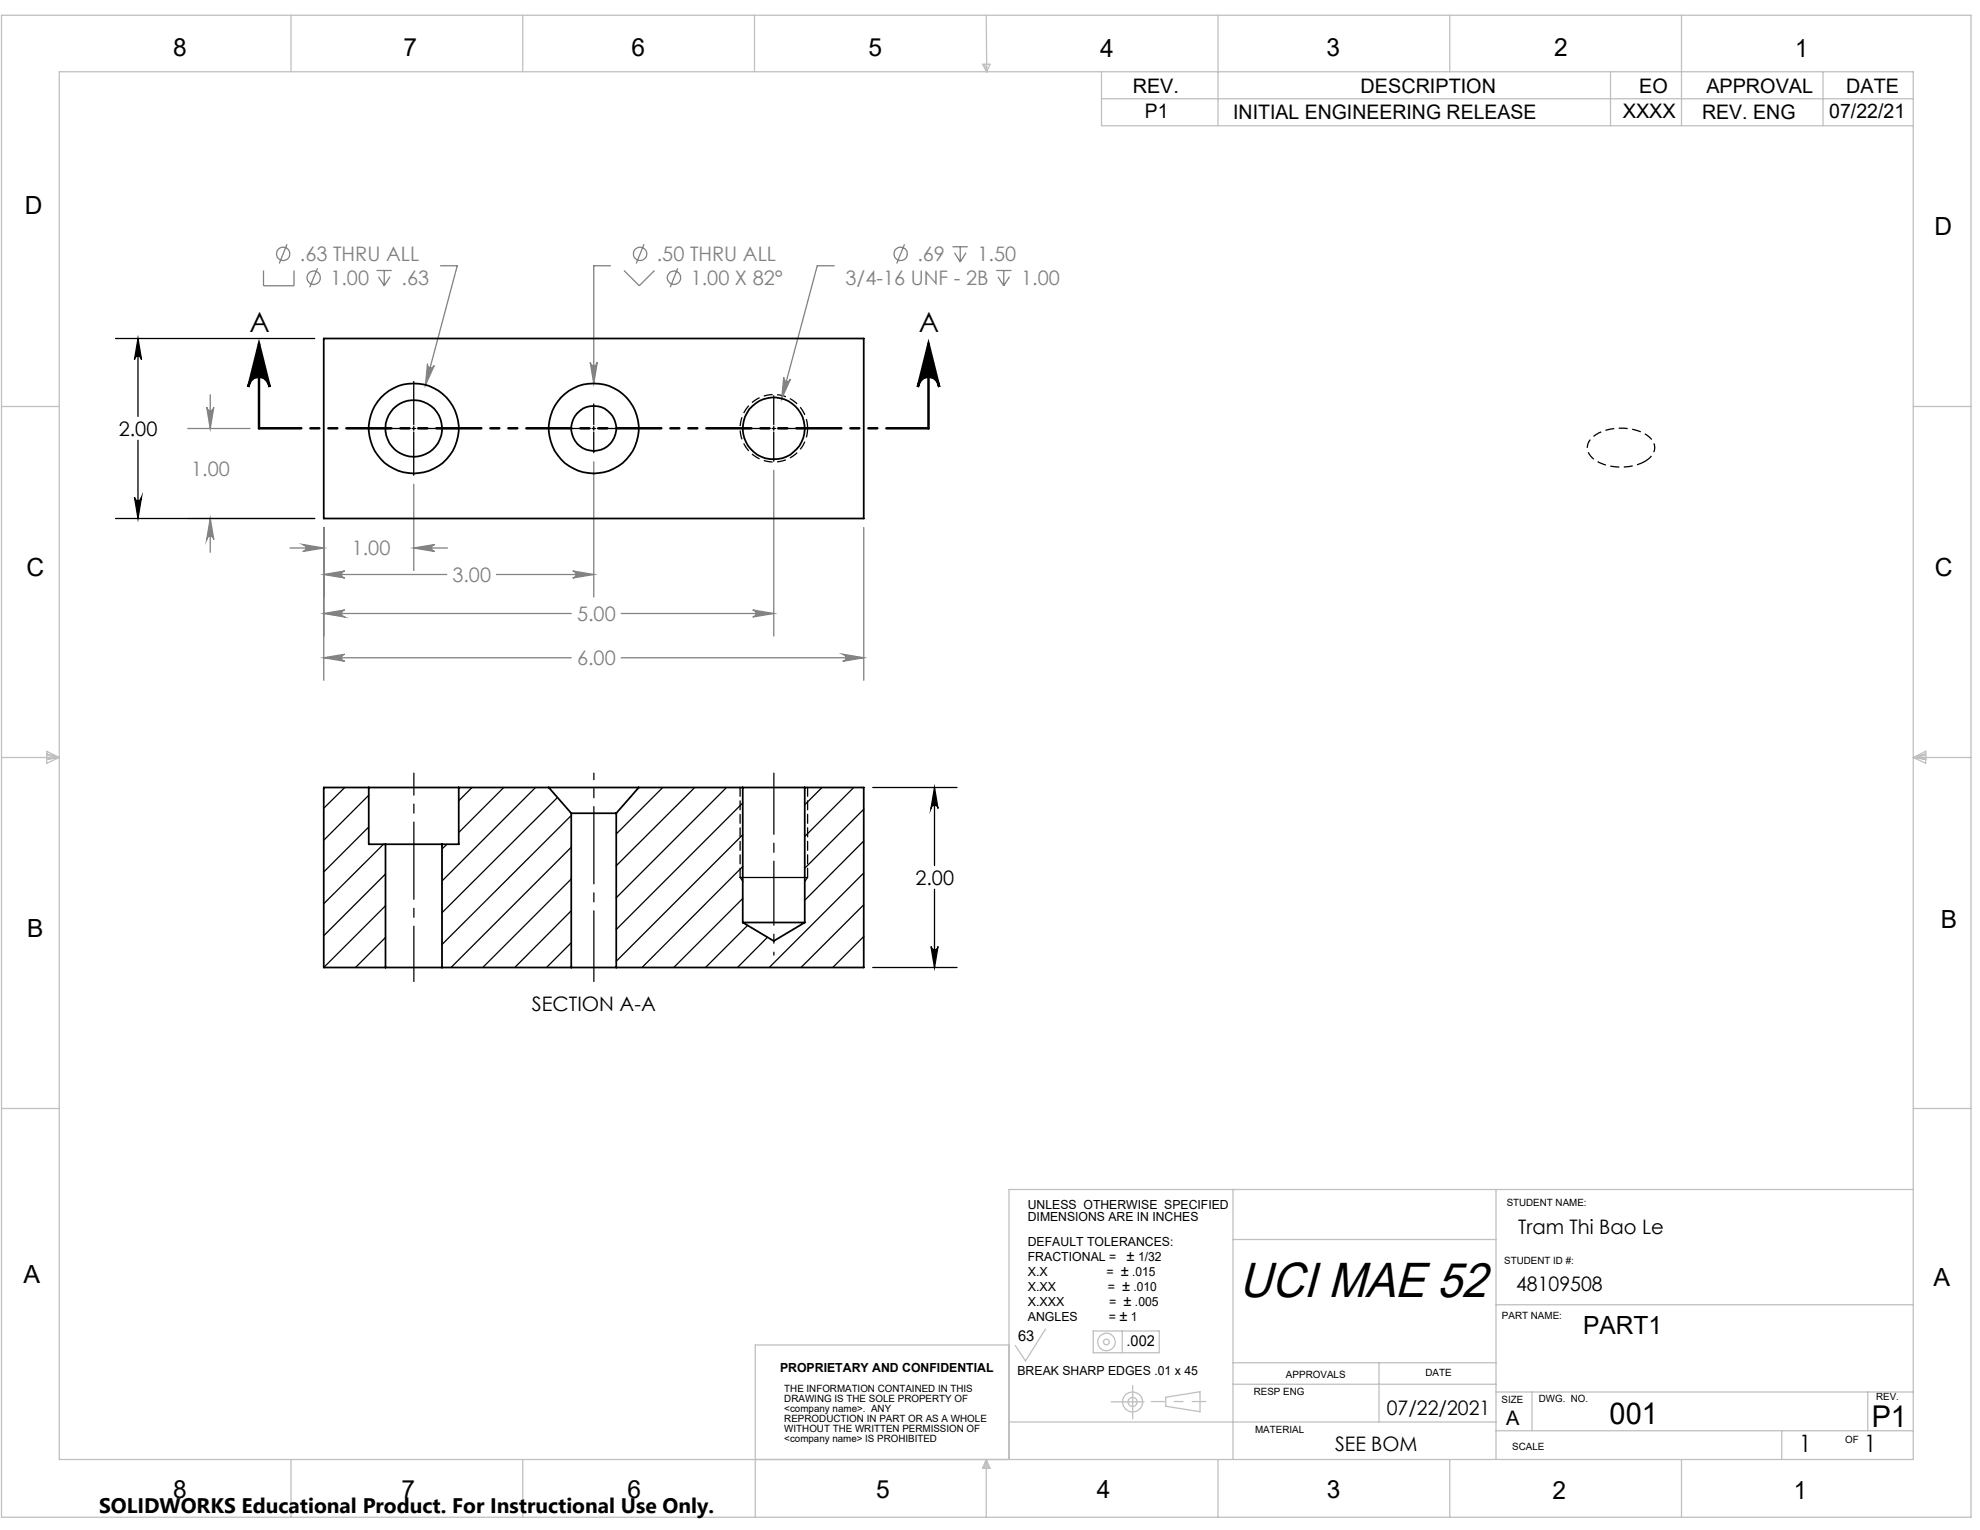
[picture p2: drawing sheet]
<svg xmlns="http://www.w3.org/2000/svg" width="279mm" height="216mm" viewBox="0 0 279 216" stroke-linecap="round" stroke-linejoin="round" font-family="sans-serif">
<g fill="none" stroke="#808080" stroke-width=".18">
<path d="M37.2 38.2v2.1h4.3v-2.1M40.5 34.5l-1.1 2.7M44.8 37.9l-1.1 2.6M53.1 38.2h2.2M53.4 39.1l.8 1.2M54.2 38.2v2.1M55 39.1l-.8 1.2M62.2 37.5h2.3l-4.5 16.8M86.1 37.5h-2.3v16.6M88.1 38.2l2.1 2.1 2.2-2.1M90.9 34.5l-1.1 2.7M95.6 37.9l-1 2.6"/>
<path d="M117.7 37.5h-2.4l-5 18.7M127.6 34.5l-1.1 2.7M134.4 34.8h2.2M134.7 35.7l.8 1.3M135.5 34.8v2.2M136.3 35.7l-.8 1.3M140.6 38.2h2.1M140.8 39.1l.8 1.2M141.6 38.2v2.1M142.5 39.1l-.9 1.2M29.2 57.5a.49 .49 0 0 0 .5 .5 .49 .49 0 0 0 .5-.5l-.5 3zM29.7 55.7v4.8"/>
<path d="M60.3 51.3a.49 .49 0 0 0 .4 .6 .49 .49 0 0 0 .6-.3l-1.3 2.7zM83.3 51.1a.49 .49 0 0 0 .5 .5 .49 .49 0 0 0 .5-.5l-.5 3zM110.6 53.2a.49 .49 0 0 0 .4 .6 .49 .49 0 0 0 .5-.3l-1.2 2.7zM26.5 73.2h17.9M26.5 60.5h8.8M29.7 73.2l.5 2.9a.49 .49 0 0 0-.5-.4 .49 .49 0 0 0-.5 .4zM29.7 73.2v4.7M40.9 77.3h4.8M42.7 76.8l3 .5-3 .5a.49 .49 0 0 0 .5-.5 .49 .49 0 0 0-.5-.5zM45.7 74.4v21.6M58.4 77.3l2.9-.5a.49 .49 0 0 0-.4 .5 .49 .49 0 0 0 .4 .5zM58.4 68.3v12.2"/>
<path d="M58.4 77.3h4.7M83.8 65.2v19M109.2 66.4v23.3M121.9 74.4v21.6M45.7 92.8l2.9-.5a.49 .49 0 0 0-.4 .5 .49 .49 0 0 0 .4 .5zM45.7 81.1l2.9-.5a.49 .49 0 0 0-.4 .5 .49 .49 0 0 0 .4 .5zM45.7 86.6l2.9-.5a.49 .49 0 0 0-.4 .5 .49 .49 0 0 0 .4 .5zM45.7 92.8h34.9M45.7 81.1h17.3M45.7 86.6h34.9M70.1 81.1h13.7M80.8 80.6l3 .5-3 .5a.49 .49 0 0 0 .5-.5 .49 .49 0 0 0-.5-.5z"/>
<path d="M87.7 92.8h34.2M87.7 86.6h21.5M106.2 86.1l3 .5-3 .5a.49 .49 0 0 0 .5-.5 .49 .49 0 0 0-.5-.5zM118.9 92.3l3 .5-3 .5a.49 .49 0 0 0 .5-.5 .49 .49 0 0 0-.5-.5z"/>
<circle cx="40" cy="35.8" r=".94"/>
<circle cx="44.2" cy="39.2" r=".95"/>
<circle cx="90.3" cy="35.8" r=".94"/>
<circle cx="95.1" cy="39.2" r=".95"/>
<circle cx="127.1" cy="35.8" r=".94"/>
</g>
<g fill="none" stroke="#000" stroke-width=".18">
<path d="M16.3 47.8h28.1M19.5 47.8l.5 2.9a.49 .49 0 0 0-.5-.4 .49 .49 0 0 0-.5 .4zM19.5 47.8v11M58.4 53.8v6.1M83.8 57v2.9M109.2 55.8v4.1M16.3 73.2h28.1M19 70.2a.49 .49 0 0 0 .5 .5 .49 .49 0 0 0 .5-.5l-.5 3zM19.5 62.1v11.1M51.8 60.5h6.1M58.1 60.5h.5M58.4 60.2v.5"/>
<path d="M58.4 61v6.1M58.9 60.5h6.1M80.4 60.5h2.9M83.5 60.5h.5M83.8 60.2v.5M83.8 61v2.9M84.3 60.5h2.9M104.6 60.5h4.1M108.9 60.5h.5M109.2 60.2v.5M109.2 61v4.1M109.7 60.5h4.1"/>
<path d="M123.2 111.1h11.8M131.9 111.1v11M131.9 111.1l.5 3a.49 .49 0 0 0-.5-.5 .49 .49 0 0 0-.5 .5zM104.4 123.8h9.5M123.2 136.5h11.8M131.4 133.6a.49 .49 0 0 0 .5 .4 .49 .49 0 0 0 .5-.4l-.5 2.9zM131.9 125.5v11"/>
</g>
<path d="M114 60.4a4.8 4.8 0 0 0-7.1-4.1 4.8 4.8 0 0 0-.3 8.2 4.8 4.8 0 0 0 7.4-3.8v-.3" fill="none" stroke="#000" stroke-width=".18" stroke-dasharray="1.3 .6" stroke-linecap="butt"/>
<path d="M232.1 65.1a7.2 7.2 0 0 1-7.2-.3 1.94 1.94 0 0 1 .3-3.4 7.1 7.1 0 0 1 7.6 .3 1.87 1.87 0 0 1-.3 3.1l-.4 .3" fill="none" stroke="#000" stroke-width=".18" stroke-dasharray="1.3 .6" stroke-dashoffset=".1" stroke-linecap="butt"/>
<path d="M36.5 48.5l1.6 6.1a1.52 1.52 0 0 0-1.6-1.4 1.52 1.52 0 0 0-1.5 1.4zM36.5 48.5v12M131 48.5v12M131 48.5l1.5 6.1a1.52 1.52 0 0 0-1.5-1.4 1.52 1.52 0 0 0-1.5 1.4z" fill="none" stroke="#000" stroke-width=".35"/>
<g fill="none" stroke="#c0c0c0" stroke-width=".18">
<path d="M.2 2.2h277.9v211.9h-277.9zM8.4 10.1h261.6v195.9h-261.6zM41.1 2.2v7.9M73.8 2.2v7.9M106.5 2.2v7.9M138.6 9.1h1.1l-.5 1zM138.9 9.1l.3 1M139.2 2.2v7.9M155.4 13.9h114.6M155.4 10.1v7.6h114.6M171.9 2.2v15.5M204.6 2.2v7.9"/>
<path d="M227.3 10.1v7.6M237.3 2.2v15.5M257.2 10.1v7.6M.2 57.4h8.2M270 57.4h8.1M.2 106.9h8.2M6.6 106l1.8 .9-1.8 .8zM6.6 106.4l1.8 .5M6.6 106.6l1.8 .3M8.4 106.9l-1.8 .2M270 106.9h8.1M270 106.9l1.7 .2"/>
<path d="M270 106.9l1.7-.9v1.7zM271.7 106.6l-1.7 .3M271.7 106.4l-1.7 .5M.2 156.4h8.2M270 156.4h8.1M174 167.9v38.1M174 174.9h37.1M211.1 167.9v38.1M270 167.9h-127.6v38.1M142.4 189.8h-35.8v24.3M147.5 187.5l-2.8 4.6-1.4-2.2M154.3 187.8h9.3v3.1h-9.3z"/>
<path d="M158.4 187.8v3.1M164.5 197.2l4.8-.8v2.8l-4.8-.8zM174 192.3h37.1M174 195.3h37.1M194.6 192.3v8.4M211.1 196.4h58.9M211.1 184.1h58.9M216.2 196.4v5.5M263.6 196.4v5.5M41.1 206v8.1M73.8 206v8.1M139.2 206v8.1"/>
<path d="M139.2 206l.5 1.2h-1.1zM139.2 206l-.3 1.2M139.2 206l.3 1.2M142.4 200.7h68.7M171.9 206v8.1M204.6 206v8.1M211.1 201.9h58.9M237.3 206v8.1M251.4 201.9v4.1"/>
<circle cx="156.1" cy="189.4" r="1.23"/>
<circle cx="156.1" cy="189.4" r=".42"/>
<circle cx="159.8" cy="197.8" r="1.41"/>
<circle cx="159.8" cy="197.8" r=".64"/>
</g>
<path d="M104.8 124.4l-.4-.6M114 123.8l-.4 .6" fill="none" stroke="#000" stroke-width=".18" stroke-dasharray="1.3 .6" stroke-dashoffset=".4"/>
<path d="M114 111.1v12.7M104.4 123.8v-12.7" fill="none" stroke="#000" stroke-width=".18" stroke-dasharray="1.3 .6"/>
<path d="M109.2 130.2v4.6" fill="none" stroke="#000" stroke-width=".18" stroke-dasharray="15.2 1.3 1.3 1.3" stroke-dashoffset="14.8"/>
<path d="M109.2 130.2v-21.1" fill="none" stroke="#000" stroke-width=".18" stroke-dasharray="15.2 1.3 1.3 1.3" stroke-dashoffset="6.6"/>
<path d="M58.4 138.5v-19.4" fill="none" stroke="#000" stroke-width=".18" stroke-dasharray="15.2 1.3 1.3 1.3" stroke-dashoffset="7.4"/>
<path d="M58.4 119.1v-10" fill="none" stroke="#000" stroke-width=".18" stroke-dasharray="15.2 1.3 1.3 1.3" stroke-dashoffset="12.1"/>
<path d="M83.8 138.5v-23.7" fill="none" stroke="#000" stroke-width=".18" stroke-dasharray="15.2 1.3 1.3 1.3" stroke-dashoffset="5.3"/>
<path d="M83.8 109.1v5.7" fill="none" stroke="#000" stroke-width=".18" stroke-dasharray="15.2 1.3 1.3 1.3" stroke-dashoffset="14.3"/>
<path d="M131 60.4h-94.4" fill="none" stroke="#000" stroke-width=".35" stroke-dasharray="6.3 1.3 1.3 1.3 1.3 1.3" stroke-dashoffset=".4"/>
<path d="M162.5 197.8h7.7" fill="none" stroke="#c0c0c0" stroke-width=".18" stroke-dasharray="15.2 1.3 1.3 1.3" stroke-dashoffset="13.3"/>
<path d="M159.8 197.8v-2.3M159.8 197.8v2.4M159.8 197.8h-3M159.8 197.8h1.7" fill="none" stroke="#c0c0c0" stroke-width=".18" stroke-dasharray="15.2 1.3 1.3 1.3"/>
<path d="M131 48.5l1.5 6.1a1.52 1.52 0 0 0-1.5-1.4 1.52 1.52 0 0 0-1.5 1.4zM36.5 48.5l1.6 6.1a1.52 1.52 0 0 0-1.6-1.4 1.52 1.52 0 0 0-1.5 1.4z" fill="#000"/>
<path d="M29.7 73.2l.5 2.9a.49 .49 0 0 0-.5-.4 .49 .49 0 0 0-.5 .4zM29.2 57.5a.49 .49 0 0 0 .5 .5 .49 .49 0 0 0 .5-.5l-.5 3z" fill="#808080"/>
<path d="M19.5 47.8l.5 2.9a.49 .49 0 0 0-.5-.4 .49 .49 0 0 0-.5 .4zM19 70.2a.49 .49 0 0 0 .5 .5 .49 .49 0 0 0 .5-.5l-.5 3zM131.4 133.6a.49 .49 0 0 0 .5 .4 .49 .49 0 0 0 .5-.4l-.5 2.9zM131.9 111.1l.5 3a.49 .49 0 0 0-.5-.5 .49 .49 0 0 0-.5 .5z" fill="#000"/>
<path d="M110.6 53.2l-.3 3 1.2-2.7a.49 .49 0 0 1-.5 .3 .49 .49 0 0 1-.4-.6zM83.3 51.1l.5 3 .5-3a.49 .49 0 0 1-.5 .5 .49 .49 0 0 1-.5-.5zM60.3 51.3l-.3 3 1.3-2.7a.49 .49 0 0 1-.6 .3 .49 .49 0 0 1-.4-.6zM45.7 92.8l2.9-.5a.49 .49 0 0 0-.4 .5 .49 .49 0 0 0 .4 .5zM118.9 92.3l3 .5-3 .5a.49 .49 0 0 0 .5-.5 .49 .49 0 0 0-.5-.5zM80.8 80.6l3 .5-3 .5a.49 .49 0 0 0 .5-.5 .49 .49 0 0 0-.5-.5zM45.7 81.1l2.9-.5a.49 .49 0 0 0-.4 .5 .49 .49 0 0 0 .4 .5zM58.4 77.3l2.9-.5a.49 .49 0 0 0-.4 .5 .49 .49 0 0 0 .4 .5zM42.7 76.8l3 .5-3 .5a.49 .49 0 0 0 .5-.5 .49 .49 0 0 0-.5-.5zM106.2 86.1l3 .5-3 .5a.49 .49 0 0 0 .5-.5 .49 .49 0 0 0-.5-.5zM45.7 86.6l2.9-.5a.49 .49 0 0 0-.4 .5 .49 .49 0 0 0 .4 .5z" fill="#808080"/>
<g fill="none" stroke="#000" stroke-width=".25">
<path d="M45.7 47.8h76.2v25.4h-76.2zM52 111.1h12.7M52 111.1h-6.3v25.4h8.7M52 111.1v8h2.4M54.4 119.1h8M54.4 119.1v17.4M62.4 119.1v17.4M64.7 111.1v8h-2.3M64.7 111.1h12.7M77.4 111.1h12.7M77.4 111.1l3.2 3.7M80.6 114.8h6.4"/>
<path d="M80.6 114.8v21.7M87 114.8v21.7M90.1 111.1h14.7M90.1 111.1l-3.1 3.7M104.8 111.1h8.8M104.8 111.1v19.1M113.6 111.1h8.3v25.4h-34.9M113.6 111.1v19.1M54.4 136.5h8M62.4 136.5h18.2M80.6 136.5h6.4M104.8 130.2h8.8"/>
<path d="M104.8 130.2l4.4 2.6 4.4-2.6"/>
<circle cx="58.4" cy="60.5" r="6.4"/>
<circle cx="58.4" cy="60.5" r="4"/>
<circle cx="83.8" cy="60.5" r="3.2"/>
<circle cx="83.8" cy="60.5" r="6.4"/>
<circle cx="109.2" cy="60.5" r="4.4"/>
</g>
<g fill="none" stroke="#000" stroke-width=".18">
<path d="M48.6 111.1l-2.9 3M52 112.2l-6.3 6.4M52 116.7l-6.3 6.3M54.1 119.1l-8.4 8.4M63.1 119.1l-.7 .7M66.6 111.1l-1.9 1.9M71.1 111.1l-6.4 6.4M75.6 111.1l-13.2 13.2M78.7 112.5l-16.3 16.3M80.6 115.1l-18.2 18.2M80.6 119.6l-17 16.9M93.5 111.1l-6.5 6.6"/>
<path d="M98 111.1l-11 11.1M102.5 111.1l-15.5 15.6M104.8 113.3l-17.8 17.9M104.8 117.8l-17.8 17.8M116 111.1l-2.4 2.5M120.5 111.1l-6.9 6.9M121.9 114.2l-8.3 8.3M121.9 118.7l-8.3 8.3M54.4 123.3l-8.7 8.7M54.4 127.8l-8.7 8.7M54.4 132.3l-4.2 4.2M80.6 124l-12.5 12.5"/>
<path d="M80.6 128.5l-8 8M80.6 133l-3.5 3.5M104.8 122.3l-14.2 14.2M104.8 126.8l-9.7 9.7M105.5 130.6l-5.9 5.9M108.3 132.3l-4.2 4.2M121.9 123.2l-13.4 13.3M121.9 127.7l-8.9 8.8M121.9 132.2l-4.4 4.3"/>
</g>
<text font-size="6.9" x="174.9" y="183">UCI MAE 52</text>
<g font-size="4.2">
<text x="227.1" y="200.9">001</text>
<text x="264.1" y="201.4">P1</text>
</g>
<g font-size="3.9">
<text x="35.2" y="46.9">A</text>
<text x="129.7" y="46.9">A</text>
</g>
<g font-size="3.5">
<text x="24.4" y="7.9">8</text>
<text x="56.9" y="7.9">7</text>
<text x="89.1" y="7.9">6</text>
<text x="122.5" y="7.9">5</text>
<text x="155.3" y="8">4</text>
<text x="187.2" y="7.9">3</text>
<text x="219.3" y="8">2</text>
<text x="253.3" y="8">1</text>
<text x="3.5" y="30.2">D</text>
<text x="273" y="33.2">D</text>
<text x="3.8" y="81.2">C</text>
<text x="273" y="81.3">C</text>
<text x="273.9" y="131">B</text>
<text x="3.9" y="132.2">B</text>
<text x="3.3" y="181.1">A</text>
<text x="272.8" y="181.4">A</text>
<text x="223.4" y="188.2">PART1</text>
<text x="24.4" y="211.4">8</text>
<text x="56.6" y="211.4">7</text>
<text x="88.6" y="211.4">6</text>
<text x="123.6" y="211.4">5</text>
<text x="154.8" y="211.4">4</text>
<text x="187.3" y="211.4">3</text>
<text x="219.1" y="211.5">2</text>
<text x="253.1" y="211.5">1</text>
</g>
<g font-size="3.4">
<text x="253.8" y="205">1</text>
<text x="263" y="205">1</text>
</g>
<text font-size="3" x="14" y="213.5">SOLIDWORKS Educational Product. For Instructional Use Only.</text>
<g font-size="2.8">
<text x="159.8" y="13.1">REV.</text>
<text x="161.6" y="16.6">P1</text>
<text x="174" y="16.8">INITIAL ENGINEERING RELEASE</text>
<text x="192" y="13.1">DESCRIPTION</text>
<text x="229" y="16.6">XXXX</text>
<text x="231.3" y="13.1">EO</text>
<text x="240.2" y="16.8">REV. ENG</text>
<text x="240.8" y="13.1">APPROVAL</text>
<text x="258.1" y="16.6">07/22/21</text>
<text x="260.5" y="13.1">DATE</text>
<text x="16.7" y="61.5">2.00</text>
<text x="129.2" y="124.9">2.00</text>
<text x="75.1" y="142.7">SECTION A-A</text>
<text x="214.2" y="174.1">Tram Thi Bao Le</text>
<text x="213.9" y="182.1">48109508</text>
<text x="195.7" y="199.7">07/22/2021</text>
<text x="212.6" y="201.1">A</text>
<text x="188.4" y="204.7">SEE BOM</text>
</g>
<g font-size="2.8" fill="#808080">
<text x="42.3" y="36.9">.63 THRU ALL</text>
<text x="46.6" y="40.2">1.00</text>
<text x="56.7" y="40.2">.63</text>
<text x="92.7" y="36.9">.50 THRU ALL</text>
<text x="97.5" y="40.2">1.00 X 82°</text>
<text x="119.3" y="40.2">3/4-16 UNF - 2B</text>
<text x="129.4" y="36.9">.69</text>
<text x="137.9" y="36.9">1.50</text>
<text x="144.1" y="40.2">1.00</text>
<text x="27" y="67.1">1.00</text>
<text x="49.6" y="78.4">1.00</text>
<text x="63.8" y="82.1">3.00</text>
<text x="81.4" y="87.6">5.00</text>
<text x="81.4" y="93.9">6.00</text>
</g>
<g font-size="2.1">
<text x="159" y="177.9">±</text>
<text x="158.1" y="180">±</text>
<text x="158.3" y="182.2">±</text>
<text x="158.5" y="184.3">±</text>
<text x="143.7" y="189.2">63</text>
<text x="158" y="186.4">±</text>
<text x="159" y="189.9">.002</text>
</g>
<g font-size="1.8">
<text x="145" y="170.6">UNLESS OTHERWISE SPECIFIED</text>
<text x="145" y="172.4">DIMENSIONS ARE IN INCHES</text>
<text x="145" y="175.9">DEFAULT TOLERANCES:</text>
<text x="145" y="177.9">FRACTIONAL =</text>
<text x="160.6" y="177.9">1/32</text>
<text x="145" y="184.3">X.XXX</text>
<text x="145" y="180.1">X.X</text>
<text x="145" y="182.2">X.XX</text>
<text x="156.1" y="180.1">=</text>
<text x="156.3" y="182.2">=</text>
<text x="156.5" y="184.3">=</text>
<text x="159.8" y="180.1">.015</text>
<text x="160" y="182.2">.010</text>
<text x="160.2" y="184.3">.005</text>
<text x="145" y="186.4">ANGLES</text>
<text x="156.5" y="186.4">=</text>
<text x="159.6" y="186.4">1</text>
<text x="110.1" y="193.6">PROPRIETARY AND CONFIDENTIAL</text>
<text x="143.6" y="194">BREAK SHARP EDGES .01 x 45</text>
</g>
<g font-size="1.4">
<text x="212.6" y="170.1">STUDENT NAME:</text>
<text x="212.3" y="178.3">STUDENT ID #:</text>
<text x="211.9" y="186.2">PART NAME:</text>
<text x="110.7" y="196.4">THE INFORMATION CONTAINED IN THIS</text>
<text x="110.7" y="197.9">DRAWING IS THE SOLE PROPERTY OF</text>
<text x="176.9" y="196.8">RESP ENG</text>
<text x="181.5" y="194.4">APPROVALS</text>
<text x="201.1" y="194.2">DATE</text>
<text x="211.9" y="198">SIZE</text>
<text x="217.1" y="197.8">DWG. NO.</text>
<text x="264.7" y="197.6">REV.</text>
<text x="110.7" y="199.3">&lt;company name&gt;. ANY</text>
<text x="110.7" y="200.7">REPRODUCTION IN PART OR AS A WHOLE</text>
<text x="110.7" y="202.1">WITHOUT THE WRITTEN PERMISSION OF</text>
<text x="110.7" y="203.5">&lt;company name&gt; IS PROHIBITED</text>
<text x="177.1" y="202.2">MATERIAL</text>
<text x="260.4" y="203.6">OF</text>
<text x="213.4" y="204.6">SCALE</text>
</g>
</svg>
